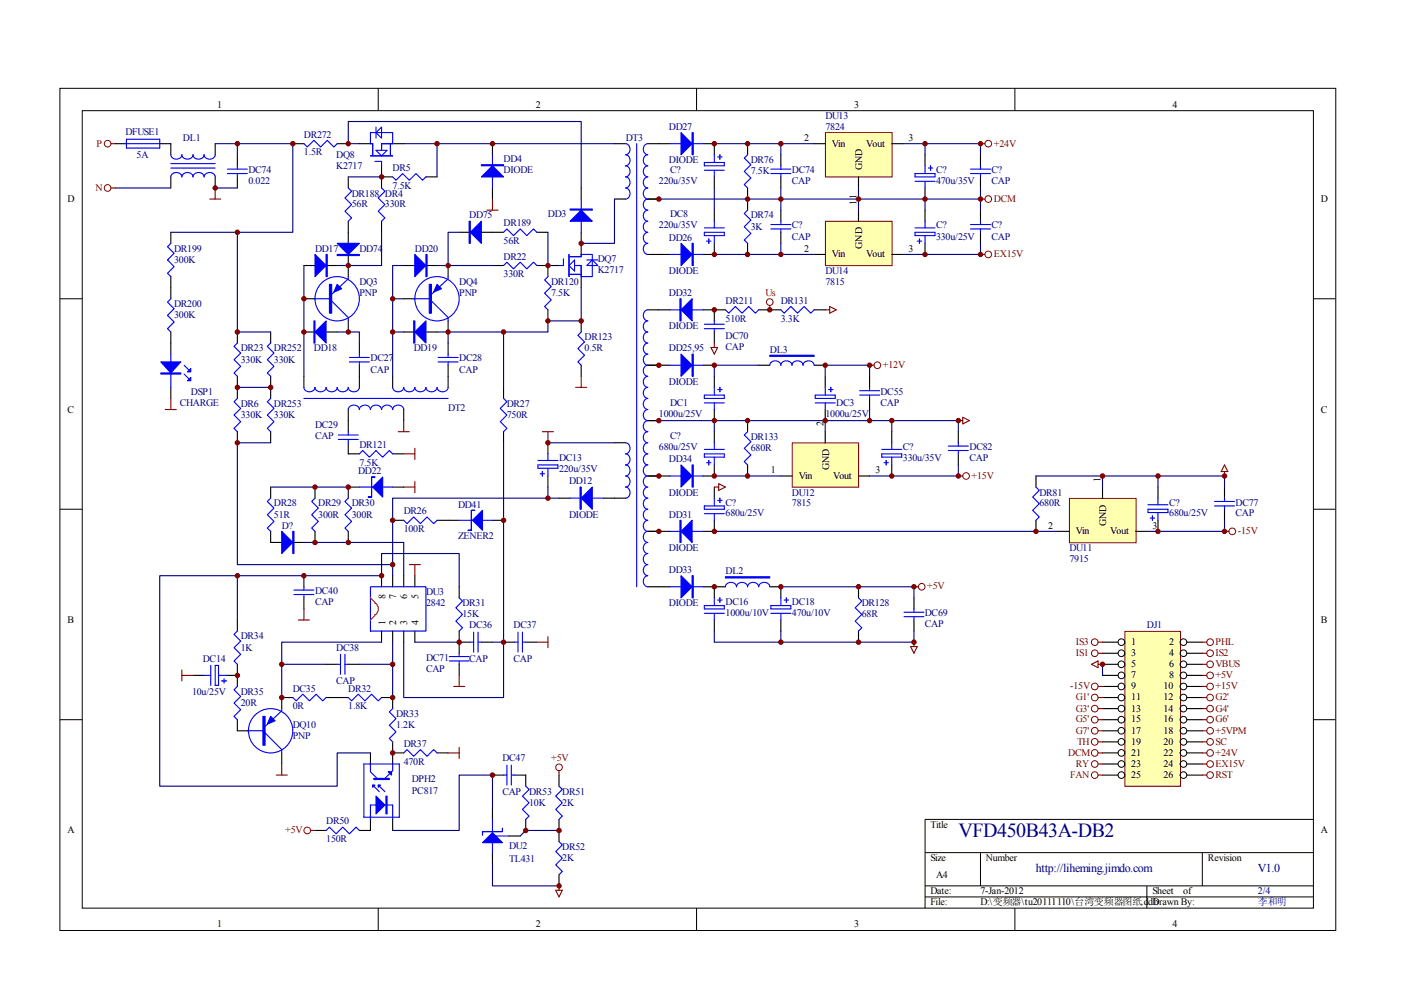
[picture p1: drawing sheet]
<svg xmlns="http://www.w3.org/2000/svg" width="297mm" height="210mm" viewBox="0 0 297 210" stroke-linecap="round" stroke-linejoin="round" font-family="sans-serif">
<g fill="none" stroke="#000" stroke-width=".21">
<path d="M12.7 18.7h270.5v178.6h-270.5zM80.2 18.7v4.7M147.7 18.7v4.7M215.2 18.7v4.7M17.4 23.5h261.1v169h-261.1zM12.7 63.3h4.7M278.4 63.3h4.7M12.7 108h4.7M278.4 108h4.7M12.7 152.6h4.7M278.4 152.6h4.7M278.4 173.7h-82.3v18.8"/>
<path d="M80.2 192.5v4.7M147.7 192.5v4.7M196.1 180.8h82.3M196.1 187.8h82.3M196.1 190.2h82.3M207.9 180.8v7M215.2 192.5v4.7M243.2 187.8v4.7M254.9 180.8v7"/>
</g>
<g fill="none" stroke="#000" stroke-width=".23">
<path d="M24.5 30.5h2.3M33.9 30.5h2.3v2.3M36.2 37.5v2.4M45.6 30.5v2.3M45.6 37.5v2.4M50.3 32.8v2.4M50.3 37.5v2.4M73.8 37.5v2.4M76.2 30.5h2.3M80.9 35.2v4.7M80.9 37.5h2.3M83.2 30.5h2.4"/>
<path d="M90.3 37.5h2.4M104.4 30.5v2.3M104.4 39.9v2.3M123.2 39.9v2.3M130.3 30.5h2.3M137.3 30.5h4.7M149.1 30.5h2.3v2.3M151.4 37.5v2.4M158.5 30.5v2.3M158.5 39.9v4.7M165.6 32.8v2.4M165.6 37.5v2.4"/>
<path d="M64.4 56.3h2.4M69.1 56.3h2.4M73.8 46.9v4.7M73.8 53.9v4.7M80.9 46.9v2.4M85.6 56.3h2.4M90.3 56.3h2.4M95 56.3v2.3M97.4 49.3h2.3M102.1 49.3h4.7M104.4 56.3h2.4M113.8 56.3h4.7"/>
<path d="M113.8 49.3h2.4M116.2 56.3v2.3M123.2 49.3v4.6M123.2 58.6v2.4M130.3 42.2h2.3M137.3 42.2h2.4M137.3 53.9h4.7M151.4 51.6v2.3h-2.3M151.4 44.6v2.3M158.5 51.6v2.3M50.3 70.4v2.3M50.3 79.8v4.7"/>
<path d="M64.4 63.3h2.4M64.4 70.4h2.4M64.4 79.8v2.3M69.1 70.4h2.4M73.8 68v2.4M76.2 72.7v2.4M76.2 77.4v4.7M83.2 79.8v2.3M85.6 63.3h2.4M85.6 70.4h2.4M90.3 70.4h2.4M95 68v2.4"/>
<path d="M95 72.7v2.4M95 77.4v4.7M116.2 65.7v2.3M123.2 68v2.4M123.2 77.4v2.4M137.3 77.4h4.7M137.3 65.7h4.7M149.1 77.4h2.3M149.1 65.7h4.7M151.4 65.7v2.3M151.4 70.4v2.3M151.4 79.8v2.3"/>
<path d="M160.9 65.7h2.3M175 79.8v2.3M184.4 79.8v2.3M50.3 91.5v2.4M73.8 86.8v4.7M73.8 93.9v2.3h2.4M83.2 96.2h2.4M85.6 86.8v2.4M106.8 82.1v2.4M106.8 91.5v2.4M116.2 93.9v2.3M130.3 93.9h2.3"/>
<path d="M137.3 89.2h2.4M151.4 98.6v2.3h-2.3M151.4 86.8v2.4M151.4 91.5v2.4M158.5 89.2v2.3M158.5 98.6v2.3M175 86.8v2.4M184.4 84.5v2.3M203.2 91.5v2.4M203.2 96.2v2.4M57.4 103.3v2.3M57.4 112.7v2.3"/>
<path d="M66.8 103.3v2.3M66.8 112.7v2.3M73.8 103.3h2.4M83.2 103.3h2.4M83.2 110.3h2.4M92.7 110.3h4.7M104.4 110.3h2.4M116.2 100.9v2.4M118.5 105.6h2.4M127.9 105.6h4.7M137.3 100.9h4.7M137.3 112.7h4.7"/>
<path d="M151.4 110.3v2.4h-2.3M151.4 103.3v2.3M219.6 100.9v2.4M219.6 110.3v2.4M259.6 103.3v2.3M259.6 108v2.3M50.3 131.5v2.3M64.4 122.1v2.3M64.4 126.8v2.3M80.9 122.1v2.3M80.9 133.8v2.4M83.2 122.1v2.3"/>
<path d="M83.2 133.8v2.4M85.6 122.1v2.3M85.6 133.8v2.4M88 122.1v2.3M88 133.8v2.4M97.4 124.4v2.4M97.4 133.8v4.7M97.4 136.2h2.3M102.1 136.2h2.3M106.8 136.2h2.3M111.5 136.2h2.3M137.3 124.4h4.7"/>
<path d="M149.1 124.4h4.7M151.4 124.4v2.4M151.4 131.5v2.3M163.2 124.4h2.4v2.4M165.6 131.5v2.3M182 124.4v2.4M182 133.8v2.4M193.8 126.8v2.3M193.8 131.5v2.3M40.9 143.2h2.4M48 143.2h2.3M50.3 140.9v4.6"/>
<path d="M50.3 152.6v2.3h2.4M59.7 159.6v2.4M62.1 147.9h-2.4v2.3M69.1 147.9h4.7M69.1 140.9h2.4M73.8 140.9h2.4M78.5 159.6v2.4M80.9 147.9h2.3v2.3M83.2 157.3v4.7M83.2 159.6h2.4M92.7 159.6h2.3M97.4 140.9v2.3"/>
<path d="M66.8 176.1h2.3M78.5 173.7v2.4h-2.3M83.2 173.7v2.4M104.4 171.4v2.3M104.4 164.3h2.4M107.9 177.3h2.4M109.1 164.3h2.4v2.4M111.5 173.7v2.4M118.5 164.3v2.4M118.5 173.7v4.7M104.4 180.8v2.3M118.5 185.5v2.3"/>
</g>
<g fill="none" stroke="#00f" stroke-width=".23">
<path d="M26.8 30.5h7.1M26.8 29.5h7.1v1.9h-7.1zM36.2 37.5a1.21 1.21 0 0 1 1.2-.9 1.21 1.21 0 0 1 1.2 .9 1.21 1.21 0 0 1 1.1-.9 1.21 1.21 0 0 1 1.2 .9 1.2 1.2 0 0 1 1.2-.9 1.2 1.2 0 0 1 1.2 .9 1.21 1.21 0 0 1 1.1-.9 1.21 1.21 0 0 1 1.2 .9M36.2 32.8a1.21 1.21 0 0 0 1.2 .9 1.21 1.21 0 0 0 1.2-.9 1.21 1.21 0 0 0 1.1 1 1.21 1.21 0 0 0 1.2-1 1.21 1.21 0 0 0 1.2 .9 1.21 1.21 0 0 0 1.2-.9 1.21 1.21 0 0 0 1.1 1 1.21 1.21 0 0 0 1.2-1M36.2 34.7h9.4M36.2 35.6h9.4M48.2 35.9h4.2M48.2 36.8h4.2M50.3 35.2v.7M50.3 36.8v.7M73.8 39.9l.7 .7-1.4 1.4 1.4 1.4-1.4 1.4 1.4 1.4-.7 .7M78.5 33h4.7"/>
<path d="M79.5 34.2h1.4v1M79.7 28.1l1.2-1.2v2.4zM79.7 31.9h2.4l-1.2 1.1zM79.7 26.9v2.4M80.9 31.9v-1.4h2.3v-2.4h-4.7v2.4h.5v2.5M80.9 39.9l.7 .7-1.4 1.4 1.4 1.4-1.4 1.4 1.4 1.4-.7 .7M82.8 30.5v2.5M83.2 37.5l.8 .7 1.4-1.4 1.4 1.4 1.4-1.4 1.4 1.4 .7-.7M104.4 32.8v7.1M132.6 30.5a1.21 1.21 0 0 1 1 1.1 1.21 1.21 0 0 1-1 1.2 1.2 1.2 0 0 1 1 1.2 1.2 1.2 0 0 1-1 1.2 1.2 1.2 0 0 1 1 1.1 1.2 1.2 0 0 1-1 1.2 1.2 1.2 0 0 1 1 1.2 1.2 1.2 0 0 1-1 1.2 1.2 1.2 0 0 1 1 1.1 1.2 1.2 0 0 1-1 1.2M135 30.5v93.9M137.3 30.5a1.21 1.21 0 0 0-.9 1.1 1.21 1.21 0 0 0 .9 1.2 1.2 1.2 0 0 0-.9 1.2 1.2 1.2 0 0 0 .9 1.2 1.2 1.2 0 0 0-.9 1.1 1.2 1.2 0 0 0 .9 1.2 1.2 1.2 0 0 0-.9 1.2 1.2 1.2 0 0 0 .9 1.2 1.2 1.2 0 0 0-.9 1.1 1.2 1.2 0 0 0 .9 1.2 1.2 1.2 0 0 0-.9 1.2 1.2 1.2 0 0 0 .9 1.2 1.2 1.2 0 0 0-.9 1.1 1.2 1.2 0 0 0 .9 1.2 1.21 1.21 0 0 0-.9 1.2 1.21 1.21 0 0 0 .9 1.2 1.2 1.2 0 0 0-.9 1.1 1.2 1.2 0 0 0 .9 1.2 1.2 1.2 0 0 0-.9 1.2 1.2 1.2 0 0 0 .9 1.1"/>
<path d="M142 30.5h7.1M149.3 34.5h4.3v.7h-4.3zM149.3 36.1h4.3M151.4 32.8v1.7M151.4 36.1v1.4M152.2 33.3h.9M152.6 32.8v.9M158.5 32.8l-.7 .7 1.4 1.4-1.4 1.4 1.4 1.4-1.4 1.5 .7 .7M163.4 35.9h4.3M163.4 36.8h4.3M165.6 35.2v.7M165.6 36.8v.7"/>
<path d="M73.8 58.6v.5l-3.5 3.3M95 58.6v.5l-3.5 3.3M106.8 56.3l.7-.7 1.4 1.4 1.4-1.4 1.4 1.4 1.4-1.4 .7 .7M106.8 49.3l.7-.8 1.4 1.5 1.4-1.5 1.4 1.5 1.4-1.5 .7 .8M116.2 58.6l-.7 .7 1.4 1.5-1.4 1.4 1.4 1.4-1.4 1.4 .7 .7M119.5 54.9v1.4h-1M120.6 54.4h2.6v-.5h2.4v4.7h-2.4v-2.3h-1.4M120.6 53.9v4.7M120.6 58.2h2.6M120.6 56.3l1.2-1.2v2.4zM123.2 42.2v7.1M124.4 55.1h2.4"/>
<path d="M125.6 55.1l1.2 1.2h-2.4zM142 53.9h7.1M149.3 49.3h4.3v.7h-4.3zM149.3 48.3h4.3M149.8 51.1h.9M150.3 50.7v.9M151.4 46.9v1.4M151.4 50v1.6M158.5 44.6l-.7 .7 1.4 1.4-1.4 1.4 1.4 1.4-1.4 1.4 .7 .7M50.3 72.7l-.7 .7 1.4 1.5-1.4 1.4 1.4 1.4-1.4 1.4 .7 .7M66.6 63.3h3.2M70.3 63.8l3.5 3.5v.7"/>
<path d="M74.1 75.8h4.2M74.1 76.7h4.2M76.2 75.1v.7M76.2 76.7v.7M87.7 63.3h3.3M91.5 63.8l3.5 3.5v.7M92.9 75.8h4.2M92.9 76.7h4.2M95 75.1v.7M95 76.7v.7M123.2 70.4l-.7 .7 1.4 1.4-1.4 1.4 1.4 1.4-1.4 1.4 .7 .7M137.3 65.7a1.2 1.2 0 0 0-.9 1.2 1.2 1.2 0 0 0 .9 1.1 1.2 1.2 0 0 0-.9 1.2 1.2 1.2 0 0 0 .9 1.2 1.2 1.2 0 0 0-.9 1.2 1.2 1.2 0 0 0 .9 1.1 1.2 1.2 0 0 0-.9 1.2 1.2 1.2 0 0 0 .9 1.2 1.2 1.2 0 0 0-.9 1.2 1.2 1.2 0 0 0 .9 1.1 1.21 1.21 0 0 0-.9 1.2 1.21 1.21 0 0 0 .9 1.2 1.2 1.2 0 0 0-.9 1.2 1.2 1.2 0 0 0 .9 1.1 1.2 1.2 0 0 0-.9 1.2 1.2 1.2 0 0 0 .9 1.2 1.2 1.2 0 0 0-.9 1.2 1.2 1.2 0 0 0 .9 1.1 1.2 1.2 0 0 0-.9 1.2 1.2 1.2 0 0 0 .9 1.2 1.2 1.2 0 0 0-.9 1.2 1.2 1.2 0 0 0 .9 1.1 1.2 1.2 0 0 0-.9 1.2 1.2 1.2 0 0 0 .9 1.2 1.2 1.2 0 0 0-.9 1.2 1.2 1.2 0 0 0 .9 1.1"/>
<path d="M142 77.4h7.1M142 65.7h7.1M149.3 68.7h4.3M149.3 69.7h4.3M151.4 68v.7M151.4 69.7v.7M153.8 65.7l.7 .7 1.4-1.4 1.4 1.4 1.4-1.4 1.4 1.4 .8-.7M50.3 84.5l-.7 .7 1.4 1.4-1.4 1.4 1.4 1.4-1.4 1.4 .7 .7M64.4 82.1a1.21 1.21 0 0 0 1.2 1 1.21 1.21 0 0 0 1.2-1 1.21 1.21 0 0 0 1.2 1 1.21 1.21 0 0 0 1.1-1M64.4 84.5h30.6M69.1 82.1a1.21 1.21 0 0 0 1.2 1 1.21 1.21 0 0 0 1.2-1 1.21 1.21 0 0 0 1.2 1 1.21 1.21 0 0 0 1.1-1 1.21 1.21 0 0 0 1.2 1 1.21 1.21 0 0 0 1.2-1M71.7 92.2h4.3"/>
<path d="M71.7 93.2h4.3M73.8 86.8a1.21 1.21 0 0 1 1.2-.9 1.21 1.21 0 0 1 1.2 .9 1.21 1.21 0 0 1 1.2-.9 1.21 1.21 0 0 1 1.1 .9 1.21 1.21 0 0 1 1.2-.9 1.21 1.21 0 0 1 1.2 .9 1.2 1.2 0 0 1 1.2-.9 1.2 1.2 0 0 1 1.1 .9 1.21 1.21 0 0 1 1.2-.9 1.21 1.21 0 0 1 1.2 .9M73.8 91.5v.7M73.8 93.2v.7M76.2 96.2l.7-.7 1.4 1.4 1.4-1.4 1.4 1.4 1.4-1.4 .7 .7M83.2 82.1a1.21 1.21 0 0 0 1.2 1 1.21 1.21 0 0 0 1.2-1 1.21 1.21 0 0 0 1.2 1 1.21 1.21 0 0 0 1.2-1 1.21 1.21 0 0 0 1.1 1 1.21 1.21 0 0 0 1.2-1 1.21 1.21 0 0 0 1.2 1 1.21 1.21 0 0 0 1.2-1 1.21 1.21 0 0 0 1.1 1 1.21 1.21 0 0 0 1.2-1M106.8 84.5l.7 .7-1.4 1.4 1.4 1.4-1.4 1.4 1.4 1.4-.7 .7M114.1 98.6h4.2v.7h-4.2zM114.1 97.6h4.2M115 100v.9M116.2 96.2v1.4M116.2 99.3v1.6"/>
<path d="M132.6 96.2a1.2 1.2 0 0 1 1 1.2 1.2 1.2 0 0 1-1 1.2 1.2 1.2 0 0 1 1 1.1 1.2 1.2 0 0 1-1 1.2 1.2 1.2 0 0 1 1 1.2 1.2 1.2 0 0 1-1 1.2 1.2 1.2 0 0 1 1 1.1 1.2 1.2 0 0 1-1 1.2M132.6 93.9a1.2 1.2 0 0 1 1 1.2 1.2 1.2 0 0 1-1 1.1M137.3 96.2a1.2 1.2 0 0 0-.9 1.2 1.2 1.2 0 0 0 .9 1.2 1.2 1.2 0 0 0-.9 1.1 1.2 1.2 0 0 0 .9 1.2 1.2 1.2 0 0 0-.9 1.2 1.2 1.2 0 0 0 .9 1.2 1.2 1.2 0 0 0-.9 1.1 1.2 1.2 0 0 0 .9 1.2 1.2 1.2 0 0 0-.9 1.2 1.2 1.2 0 0 0 .9 1.2 1.21 1.21 0 0 0-.9 1.1 1.21 1.21 0 0 0 .9 1.2 1.2 1.2 0 0 0-.9 1.2 1.2 1.2 0 0 0 .9 1.2 1.2 1.2 0 0 0-.9 1.1 1.2 1.2 0 0 0 .9 1.2 1.2 1.2 0 0 0-.9 1.2 1.2 1.2 0 0 0 .9 1.2 1.2 1.2 0 0 0-.9 1.1 1.2 1.2 0 0 0 .9 1.2 1.2 1.2 0 0 0-.9 1.2 1.2 1.2 0 0 0 .9 1.2 1.2 1.2 0 0 0-.9 1.1 1.2 1.2 0 0 0 .9 1.2M149.3 83.8h4.3v.7h-4.3zM149.3 96.2h4.3v.7h-4.3zM149.3 85.4h4.3M149.3 95.3h4.3M149.8 98.1h.9M150.3 97.6v1M151.4 82.1v1.7M151.4 85.4v1.4M151.4 93.9v1.4"/>
<path d="M151.4 96.9v1.7M152.2 82.6h.9M152.6 82.1v1M158.5 91.5l-.7 .7 1.4 1.4-1.4 1.5 1.4 1.4-1.4 1.4 .7 .7M172.8 83.8h4.3v.7h-4.3zM172.8 85.4h4.3M175 82.1v1.7M175 85.4v1.4M175.7 82.6h.9M176.1 82.1v1M182.3 82.8h4.2M182.3 83.8h4.2"/>
<path d="M184.4 82.1v.7M184.4 83.8v.7M201.1 94.6h4.2M201.1 95.5h4.2M203.2 93.9v.7M203.2 95.5v.7M57.4 105.6l-.7 .7 1.4 1.4-1.4 1.4 1.4 1.5-1.4 1.4 .7 .7M66.8 105.6l-.7 .7 1.4 1.4-1.4 1.4 1.4 1.5-1.4 1.4 .7 .7M76.2 103.3h7M85.6 110.3l.7 .7 1.4-1.4 1.4 1.4 1.4-1.4 1.4 1.4 .8-.7M97.4 110.3h7M114.5 100.4h1"/>
<path d="M120.9 105.6h7M142 100.9h7.1M142 112.7h7.1M149.3 107.3h4.3v.7h-4.3zM149.3 108.9h4.3M151.4 105.6v1.7M151.4 108.9v1.4M152.2 106.1h.9M152.6 105.6v1M219.6 103.3l.8 .7-1.5 1.4 1.5 1.4-1.5 1.4 1.5 1.4-.8 .7M257.5 107.3h4.2M257.5 106.3h4.2"/>
<path d="M259.6 105.6v.7M259.6 107.3v.7M50.3 133.8l-.7 .7 1.4 1.4-1.4 1.4 1.4 1.4-1.4 1.4 .7 .8M62.3 125.1h4.3M62.3 126.1h4.3M64.4 124.4v.7M64.4 126.1v.7M72.2 138.7v4.3M73.1 138.7v4.3M78.5 124.4h11.8v9.4h-11.8zM95.2 139.2h4.3M97.4 126.8l.7 .7-1.4 1.4 1.4 1.4-1.4 1.4 1.4 1.4-.7 .7"/>
<path d="M97.4 138.5v.7M99.7 136.2h.7M100.4 134v4.3M101.4 136.2h.7M101.4 134v4.3M109.1 136.2h.7M109.8 134v4.3M110.8 136.2h.7M110.8 134v4.3M142 124.4h7.1M149.3 128.4h4.3v.7h-4.3zM149.3 130h4.3"/>
<path d="M151.4 126.8v1.6M151.4 130v1.5M152.2 127.2h.9M152.6 126.8v.9M153.8 124.4a1.21 1.21 0 0 1 1.2-.9 1.21 1.21 0 0 1 1.2 .9 1.2 1.2 0 0 1 1.1-.9 1.2 1.2 0 0 1 1.2 .9 1.21 1.21 0 0 1 1.2-.9 1.21 1.21 0 0 1 1.2 .9 1.21 1.21 0 0 1 1.1-.9 1.21 1.21 0 0 1 1.2 .9M163.4 130h4.3M163.4 128.4h4.3v.7h-4.3zM165.6 126.8v1.6M165.6 130v1.5M166.3 127.2h.9M166.7 126.8v.9M182 126.8l.7 .7-1.4 1.4 1.4 1.4-1.4 1.4 1.4 1.4-.7 .7"/>
<path d="M191.7 129.8h4.2M191.7 130.8h4.2M193.8 129.1v.7M193.8 130.8v.7M43.3 143.2h1.4M44.7 141.1v4.2M45.6 141.1h.7v4.2h-.7zM46.3 143.2h1.7M47 144.4h1M47.5 143.9v.9M50.3 145.5l-.7 .8 1.4 1.4-1.4 1.4 1.4 1.4-1.4 1.4 .7 .7M52.4 154.9h3.3"/>
<path d="M56.2 155.4l3.5 3.5v.7M59.7 150.2v.5l-3.5 3.3M62.1 147.9l.7 .7 1.4-1.4 1.4 1.4 1.4-1.4 1.4 1.4 .7-.7M71.5 140.9h.7M73.1 140.9h.7M73.8 147.9l.7 .7 1.5-1.4 1.4 1.4 1.4-1.4 1.4 1.4 .7-.7M83.2 150.2l-.7 .7 1.5 1.5-1.5 1.4 1.5 1.4-1.5 1.4 .7 .7M85.6 159.6l.7-.7 1.4 1.4 1.4-1.4 1.4 1.4 1.4-1.4 .8 .7M95.2 140.1h4.3M97.4 140.1v.8M69.1 176.1l.7-.7 1.5 1.4 1.4-1.4 1.4 1.4 1.4-1.4 .7 .7M77.1 162h7.6v11.3h-7.6z"/>
<path d="M78.5 173.7v-3h4.7v3M78.5 162v1.6l1.5 1.4M79 166.5l1.4 1.4M80.2 166.5l1.4 1.4M83.2 162v1.4l-1.6 1.6M104.4 173.7v7.1M104.6 177.3h3.3M106.8 164.3h.7M107.5 162.2v4.3M108.4 164.3h.7M108.4 162.2v4.3M111.5 166.7l.7 .7-1.4 1.4 1.4 1.4-1.4 1.4 1.4 1.4-.7 .7"/>
<path d="M118.5 178.4l.7 .7-1.4 1.4 1.4 1.5-1.4 1.4 1.4 1.4-.7 .7M118.5 166.7l.7 .7-1.4 1.4 1.4 1.4-1.4 1.4 1.4 1.4-.7 .7"/>
<circle cx="71.5" cy="63.3" r="4.7"/>
<circle cx="92.7" cy="63.3" r="4.7"/>
<circle cx="57.4" cy="154.9" r="4.7"/>
</g>
<g fill="none" stroke="#800000" stroke-width=".21">
<circle cx="22.8" cy="39.9" r=".7"/>
<circle cx="22.8" cy="30.5" r=".7"/>
<circle cx="209.5" cy="30.5" r=".71"/>
<circle cx="209.5" cy="53.9" r=".71"/>
<circle cx="209.5" cy="42.2" r=".71"/>
<circle cx="186" cy="77.4" r=".71"/>
<circle cx="204.8" cy="100.9" r=".71"/>
<circle cx="261.3" cy="112.7" r=".71"/>
<circle cx="195.4" cy="124.4" r=".7"/>
<circle cx="65.1" cy="176.1" r=".71"/>
<circle cx="118.5" cy="162.7" r=".71"/>
</g>
<g fill="none" stroke="#800000" stroke-width=".23">
<path d="M23.5 30.5h1M23.5 39.9h1M45.6 39.9v2.3M207.9 30.5h.9M44.4 42.2h2.4M103.2 44.6h2.4M104.4 42.2v2.4M207.9 42.2h.9M207.9 53.9h.9M123.2 79.8v2.3M150.7 73.7h1.5l-.8 1.4zM151.4 72.7v1"/>
<path d="M175 65.7h.9M175.9 65l1.4 .7-1.4 .7zM184.4 77.4h.9M84.4 91.5h2.4M85.6 89.2v2.3M85.6 96.2h2.4M88 95.1v2.3M115 91.5h2.3M116.2 91.5v2.4M122.1 82.1h2.3M203.2 89.2h.9M204.1 88.5l1.4 .7-1.4 .7z"/>
<path d="M259.6 98.6l.7 1.4h-1.4zM259.6 100v.9M85.6 103.3h2.4M86.8 119.7h2.3M88 102.1v2.3M88 119.7v2.4M203.2 100.9h.9M259.6 112.7h1M63.3 131.5h2.3M64.4 129.1v2.4M113.8 136.2h2.4M116.2 135v2.3"/>
<path d="M193.1 137.1h1.4l-.7 1.4zM193.8 124.4h.9M193.8 136.2v.9M38.6 142v2.4M38.6 143.2h2.3M95 159.6h2.4M96.2 145.5h2.3M97.4 143.2v2.3M97.4 158.5v2.3M58.6 164.3h2.3M59.7 162v2.3M65.8 176.1h1"/>
<path d="M118.5 163.4v.9M117.8 188.8h1.4l-.7 1.4zM118.5 187.8v1"/>
</g>
<g fill="#00f" stroke="#00f" stroke-width=".23">
<path d="M99.7 49.3l2.4-2.4v4.7z"/>
<path d="M71.5 51.6h4.7l-2.4 2.3z"/>
<path d="M71.5 60.3l.9 .9-1.6 .7z"/>
<path d="M66.8 53.9l2.3 2.4-2.3 2.3z"/>
<path d="M66.8 70.4l2.3-2.4v4.7z"/>
<path d="M92.7 60.3l.9 .9-1.7 .7z"/>
<path d="M88 53.9l2.3 2.4-2.3 2.3z"/>
<path d="M88 70.4l2.3-2.4v4.7z"/>
<path d="M102.1 37.5l2.3-2.3 2.4 2.3z"/>
<path d="M120.9 46.9l2.3-2.3 2.4 2.3z"/>
<path d="M79 103.3l2.1-2.1v4.2z"/>
<path d="M100.2 110.3l2.1-2.1v4.2z"/>
<path d="M79.7 168.8l1.9 1.9-1.9 1.9z"/>
<path d="M79 166.5h.5l-.5 .4z"/>
<path d="M80.2 166.5h.5l-.5 .4z"/>
<path d="M82.3 163.6h.7v.7z"/>
<path d="M102.3 178.7l2.1-2.2 2.1 2.2z"/>
<path d="M57.4 151.9l.9 .9-1.6 .7z"/>
<path d="M123.2 105.6l2.4-2.3v4.7z"/>
<path d="M144.4 28.1l2.3 2.4-2.3 2.3z"/>
<path d="M144.4 51.6l2.3 2.3-2.3 2.4z"/>
<path d="M144.4 75.1l2.3 2.3-2.3 2.4z"/>
<path d="M144.4 98.6l2.3 2.3-2.3 2.4z"/>
<path d="M144.4 112.7l2.3-2.4v4.7z"/>
<path d="M144.4 122.1l2.3 2.3-2.3 2.4z"/>
<path d="M144.4 65.7l2.3-2.4v4.7z"/>
<path d="M99.5 46.9h.2v4.7h-.2z" fill-rule="evenodd"/>
<path d="M71.5 53.9h4.7v.3h-4.7z" fill-rule="evenodd"/>
<path d="M69.8 60.3h.5v6.1h-.5z" fill-rule="evenodd"/>
<path d="M69.1 53.9h.3v4.7h-.3z" fill-rule="evenodd"/>
<path d="M66.6 68h.2v4.7h-.2z" fill-rule="evenodd"/>
<path d="M91 60.3h.5v6.1h-.5z" fill-rule="evenodd"/>
<path d="M90.3 53.9h.2v4.7h-.2z" fill-rule="evenodd"/>
<path d="M87.7 68h.3v4.7h-.3z" fill-rule="evenodd"/>
<path d="M102.1 34.9h4.7v.3h-4.7z" fill-rule="evenodd"/>
<path d="M120.9 44.3h4.7v.3h-4.7z" fill-rule="evenodd"/>
<path d="M78.8 101.2h.7h-.7v4.2h-.7h.7z" fill-rule="evenodd"/>
<path d="M99.9 108.2h.8h-.8v4.2h-.7h.7z" fill-rule="evenodd"/>
<path d="M81.8 168.8h.3v3.8h-.3z" fill-rule="evenodd"/>
<path d="M79.3 165h3.2v.3h-3.2z" fill-rule="evenodd"/>
<path d="M102.3 176.3v.7v-.7h4.2v-.7v.7z" fill-rule="evenodd"/>
<path d="M55.7 151.9h.5v6.1h-.5z" fill-rule="evenodd"/>
<path d="M123 103.3h.2v4.7h-.2z" fill-rule="evenodd"/>
<path d="M146.7 28.1h.3v4.7h-.3z" fill-rule="evenodd"/>
<path d="M146.7 51.6h.3v4.7h-.3z" fill-rule="evenodd"/>
<path d="M146.7 75.1h.3v4.7h-.3z" fill-rule="evenodd"/>
<path d="M146.7 98.6h.3v4.7h-.3z" fill-rule="evenodd"/>
<path d="M144.2 110.3h.2v4.7h-.2z" fill-rule="evenodd"/>
<path d="M146.7 122.1h.3v4.7h-.3z" fill-rule="evenodd"/>
<path d="M153.8 122.3h9.4v.2h-9.4z" fill-rule="evenodd"/>
<path d="M144.2 63.3h.2v4.7h-.2z" fill-rule="evenodd"/>
</g>
<g fill="none" stroke="#000080" stroke-width=".23">
<path d="M24.5 39.9h11.7M45.6 39.9h4.7M50.3 30.5v2.3M62.1 30.5v18.8h-11.8v21.1M73.8 30.5v-4.7h49.4v14.1M73.8 37.5h7.1M85.6 30.5h44.7M92.7 30.5v7M151.4 30.5h14.2v2.3M151.4 39.9v4.7M165.6 39.9v2.3h-25.9M64.4 56.3v23.5"/>
<path d="M80.9 49.3v7h-9.4M85.6 56.3h-2.4v23.5M92.7 56.3h11.7M97.4 49.3h-2.4v7M116.2 49.3v7M130.3 42.2v9.4h-7.1M151.4 53.9h14.2M71.5 70.4h4.7v2.3M83.2 63.3h2.4M83.2 70.4h2.4M92.7 70.4h2.3M95 70.4v2.3"/>
<path d="M106.8 70.4v11.7M123.2 61v7h-7v2.4h-21.2M175 77.4v2.4M50.3 93.9v25.8h32.9M106.8 93.9v42.3M116.2 93.9h14.1M151.4 89.2v2.3M175 89.2v2.3M184.4 86.8v2.4h-44.7M116.2 103.3v2.3M118.5 105.6h-35.3v16.5M50.3 122.1h-16.4v44.6h37.6v-7.1h7"/>
<path d="M80.9 136.2h-21.2v11.7M83.2 136.2v11.7M85.6 136.2v11.7h21.2v-11.7M88 136.2h9.4M97.4 124.4v-7h-16.5v4.7h-30.6v9.4M104.4 136.2h2.4M151.4 133.8v2.4h42.4v-2.4M165.6 124.4h28.2v2.4M165.6 133.8v2.4M59.7 140.9h9.4M76.2 140.9h7M104.4 171.4v-7.1h-7v11.8h-14.2"/>
<path d="M118.5 176.1h-7l-1.2 1.2M104.4 183.1v4.7h14.1"/>
</g>
<path d="M78.5 126.8l1 .9v.2a1.17 1.17 0 0 1 .5 1.9v.2l-.5 .3v.2l-1 1" fill="none" stroke="#f00" stroke-width=".23"/>
<path d="M238.6 134h11.7v32.7h-11.7z" fill="#ffffb0"/>
<g fill="none" stroke="#800000" stroke-width=".21">
<path d="M238.5 133.9h11.8v32.8h-11.8z"/>
<circle cx="232.1" cy="138.5" r=".71"/>
<circle cx="232.1" cy="136.2" r=".71"/>
<circle cx="256.6" cy="138.5" r=".71"/>
<circle cx="256.6" cy="136.2" r=".71"/>
<circle cx="232.1" cy="157.3" r=".71"/>
<circle cx="232.1" cy="145.5" r=".71"/>
<circle cx="232.1" cy="159.6" r=".71"/>
<circle cx="232.1" cy="152.6" r=".71"/>
<circle cx="232.1" cy="147.9" r=".71"/>
<circle cx="232.1" cy="154.9" r=".71"/>
<circle cx="232.1" cy="150.2" r=".71"/>
<circle cx="256.6" cy="143.2" r=".71"/>
<circle cx="256.6" cy="157.3" r=".71"/>
<circle cx="256.6" cy="145.5" r=".71"/>
<circle cx="256.6" cy="159.6" r=".71"/>
<circle cx="256.6" cy="140.8" r=".71"/>
<circle cx="256.6" cy="152.6" r=".71"/>
<circle cx="256.6" cy="147.9" r=".71"/>
<circle cx="256.6" cy="154.9" r=".71"/>
<circle cx="256.6" cy="150.2" r=".71"/>
<circle cx="232.1" cy="162" r=".71"/>
<circle cx="232.1" cy="164.3" r=".71"/>
<circle cx="256.6" cy="162" r=".71"/>
<circle cx="256.6" cy="164.3" r=".71"/>
</g>
<g fill="none" stroke="#000" stroke-width=".21">
<circle cx="237.8" cy="138.5" r=".71"/>
<circle cx="237.8" cy="136.2" r=".71"/>
<circle cx="250.9" cy="138.5" r=".7"/>
<circle cx="250.9" cy="136.2" r=".7"/>
<circle cx="237.8" cy="143.2" r=".71"/>
<circle cx="237.8" cy="157.3" r=".71"/>
<circle cx="237.8" cy="145.5" r=".71"/>
<circle cx="237.8" cy="140.8" r=".71"/>
<circle cx="237.8" cy="159.6" r=".71"/>
<circle cx="237.8" cy="152.6" r=".71"/>
<circle cx="237.8" cy="147.9" r=".71"/>
<circle cx="237.8" cy="154.9" r=".71"/>
<circle cx="237.8" cy="150.2" r=".71"/>
<circle cx="250.9" cy="143.2" r=".71"/>
<circle cx="250.9" cy="157.3" r=".71"/>
<circle cx="250.9" cy="145.5" r=".71"/>
<circle cx="250.9" cy="159.6" r=".71"/>
<circle cx="250.9" cy="140.8" r=".71"/>
<circle cx="250.9" cy="152.6" r=".7"/>
<circle cx="250.9" cy="147.9" r=".7"/>
<circle cx="250.9" cy="154.9" r=".7"/>
<circle cx="250.9" cy="150.2" r=".7"/>
<circle cx="237.8" cy="162" r=".71"/>
<circle cx="237.8" cy="164.3" r=".71"/>
<circle cx="250.9" cy="162" r=".7"/>
<circle cx="250.9" cy="164.3" r=".7"/>
</g>
<g fill="none" stroke="#000" stroke-width=".23">
<path d="M36.2 49.3v2.3M36.2 58.6v4.7M36.2 70.4v4.7M36.2 82.1v2.4M233.8 136.2h3.2M233.8 138.5h3.2M251.6 136.2h3.3M251.6 138.5h3.3M233.8 140.9h3.2M233.8 143.2h3.2M233.8 145.5h3.2M233.8 147.9h3.2"/>
<path d="M233.8 150.2h3.2M233.8 152.6h3.2M233.8 154.9h3.2M233.8 157.3h3.2M233.8 159.6h3.2M251.6 140.9h3.3M251.6 143.2h3.3M251.6 145.5h3.3M251.6 147.9h3.3M251.6 150.2h3.3M251.6 152.6h3.3M251.6 154.9h3.3"/>
<path d="M251.6 157.3h3.3M251.6 159.6h3.3M233.8 162h3.2M233.8 164.3h3.2M251.6 162h3.3M251.6 164.3h3.3"/>
</g>
<g fill="none" stroke="#800000" stroke-width=".23">
<path d="M35 86.8h2.4M36.2 84.5v2.3M151.4 103.3h1M152.4 102.6l1.4 .7-1.4 .7zM232.8 136.2h1M232.8 138.5h1M254.9 136.2h1M254.9 138.5h1M231.4 140.9l1.4-.8v1.5zM232.8 140.9h1M232.8 145.5h1M232.8 147.9h1"/>
<path d="M232.8 150.2h1M232.8 152.6h1M232.8 154.9h1M232.8 159.6h1M232.8 157.3h1M254.9 140.9h1M254.9 143.2h1M254.9 145.5h1M254.9 147.9h1M254.9 150.2h1M254.9 152.6h1M254.9 154.9h1"/>
<path d="M254.9 159.6h1M254.9 157.3h1M232.8 162h1M232.8 164.3h1M254.9 162h1M254.9 164.3h1"/>
</g>
<path d="M36.2 49.3h14.1M233.8 140.9v2.3" fill="none" stroke="#000080" stroke-width=".23"/>
<circle cx="233.8" cy="140.8" r=".47" fill="#800000" stroke="#800000" stroke-width=".21"/>
<path d="M36.2 51.6l-.7 .7 1.4 1.4-1.4 1.4 1.4 1.4-1.4 1.4 .7 .7M36.2 63.3l-.7 .7 1.4 1.5-1.4 1.4 1.4 1.4-1.4 1.4 .7 .7M36.2 75.1v7M39 79.3l1 1M39 77.4l1 1" fill="none" stroke="#00f" stroke-width=".23"/>
<g fill="#00f" stroke="#00f" stroke-width=".23">
<path d="M34.1 76.7h4.2l-2.1 2.4z"/>
<path d="M39.7 80.7l.7-.7v.7z"/>
<path d="M39.7 78.8l.7-.7v.7z"/>
<path d="M34.1 79.1h4.2v.2h-4.2z" fill-rule="evenodd"/>
</g>
<path d="M175.1 28.2h14v9.3h-14z" fill="#ffffb0"/>
<path d="M175 28.1h14.1v9.4h-14.1z" fill="none" stroke="#800000" stroke-width=".21"/>
<path d="M172.6 30.5h2.4M182 37.5v2.4M189.1 30.5h2.3" fill="none" stroke="#000" stroke-width=".23"/>
<path d="M175.1 47h14v9.3h-14z" fill="#ffffb0"/>
<path d="M175 46.9h14.1v9.4h-14.1z" fill="none" stroke="#800000" stroke-width=".21"/>
<g fill="none" stroke="#000" stroke-width=".23">
<path d="M196.1 32.8v2.4M196.1 39.9v2.3M207.9 32.8v2.4M207.9 37.5v2.4M165.6 44.6v2.3M165.6 49.3v2.3M172.6 53.9h2.4M182 44.6v2.3M189.1 53.9h2.3M196.1 44.6v2.3M196.1 51.6v2.3M207.9 44.6v2.3"/>
<path d="M207.9 49.3v2.3"/>
</g>
<g fill="none" stroke="#00f" stroke-width=".23">
<path d="M194 36.8h4.2v.7h-4.2zM194 38.4h4.2M196.1 35.2v1.6M196.1 38.4v1.5M196.8 35.6h1M197.3 35.2v.9M205.8 35.9h4.2M205.8 36.8h4.2M207.9 35.2v.7M207.9 36.8v.7M163.4 47.6h4.3M163.4 48.5h4.3"/>
<path d="M165.6 46.9v.7M165.6 48.5v.8M194 49.3h4.2v.7h-4.2zM194 48.3h4.2M194.5 51.1h.9M195 50.7v.9M196.1 46.9v1.4M196.1 50v1.6M205.8 47.6h4.2M205.8 48.5h4.2M207.9 46.9v.7M207.9 48.5v.8"/>
</g>
<path d="M165.6 30.5h7M182 39.9v4.7M191.4 30.5h16.5v2.3M196.1 30.5v2.3M207.9 39.9v2.3h-42.3v2.4M165.6 51.6v2.3h7M196.1 42.2v2.4M207.9 51.6v2.3h-16.5M207.9 42.2v2.4" fill="none" stroke="#000080" stroke-width=".23"/>
<path d="M226.8 105.8h14.1v9.3h-14.1z" fill="#ffffb0"/>
<path d="M226.7 105.7h14.2v9.4h-14.2z" fill="none" stroke="#800000" stroke-width=".21"/>
<path d="M224.3 112.7h2.4M233.8 103.3v2.3M240.8 112.7h2.4" fill="none" stroke="#000" stroke-width=".23"/>
<path d="M168.1 94h13.9v9.3h-13.9z" fill="#ffffb0"/>
<g fill="none" stroke="#800000" stroke-width=".21">
<path d="M168 93.9h14v9.4h-14z"/>
<circle cx="163.2" cy="64" r=".71"/>
</g>
<g fill="none" stroke="#000" stroke-width=".23">
<path d="M62.1 30.5h2.3M71.5 30.5h2.3M57.4 70.4v2.3M57.4 79.8v4.7M160.9 77.4h2.3M163.2 65.7h2.4M172.6 77.4h2.4M172.6 65.7h2.4M57.4 91.5v2.4M175 91.5v2.4M189.1 91.5v2.4M189.1 98.6v2.3"/>
<path d="M57.4 115h2.3M62.1 115h2.3M73.8 103.3v2.3M73.8 112.7v2.3M165.6 100.9h2.3M182 100.9h2.4M245.5 103.3v2.3M245.5 110.3v2.4"/>
</g>
<g fill="none" stroke="#00f" stroke-width=".23">
<path d="M64.4 30.5l.7 .7 1.5-1.4 1.4 1.4 1.4-1.4 1.4 1.4 .7-.7M57.4 72.7l-.7 .7 1.4 1.5-1.4 1.4 1.4 1.4-1.4 1.4 .7 .7M163.2 77.4a1.21 1.21 0 0 1 1.2-.9 1.21 1.21 0 0 1 1.2 .9 1.21 1.21 0 0 1 1.1-.9 1.21 1.21 0 0 1 1.2 .9 1.2 1.2 0 0 1 1.2-.9 1.2 1.2 0 0 1 1.2 .9 1.21 1.21 0 0 1 1.1-.9 1.21 1.21 0 0 1 1.2 .9M165.6 65.7l.7 .7 1.4-1.4 1.4 1.4 1.4-1.4 1.4 1.4 .7-.7M57.4 84.5l-.7 .7 1.4 1.4-1.4 1.4 1.4 1.4-1.4 1.4 .7 .7M187 96.2h4.2v.7h-4.2zM187 95.3h4.2M187.4 98.1h1M187.9 97.6v1M189.1 93.9v1.4M189.1 96.9v1.7M73.8 105.6l-.7 .7 1.4 1.4-1.4 1.4 1.4 1.5-1.4 1.4 .7 .7"/>
<path d="M243.4 108h4.2v.7h-4.2zM243.4 107h4.2M243.9 109.8h.9M244.3 109.4v.9M245.5 105.6v1.4M245.5 108.7v1.6"/>
</g>
<g fill="none" stroke="#000080" stroke-width=".23">
<path d="M45.6 30.5h16.5M73.8 30.5h2.4M50.3 70.4h7.1M160.9 77.4h-9.5v2.4M175 77.4h9.4v2.4M50.3 82.1h7.1M50.3 93.9h7.1M184.4 89.2h18.8v2.3M189.1 89.2v2.3M203.2 98.6v2.3h-18.8M57.4 103.3h16.4M64.4 115h21.2v7.1"/>
<path d="M151.4 100.9h14.2M151.4 112.7h72.9M219.6 100.9h40v2.4M233.8 100.9v2.4M245.5 100.9v2.4M259.6 110.3v2.4h-16.4"/>
</g>
<g fill="#00f" stroke="#00f" stroke-width=".23">
<path d="M59.7 112.7l2.4 2.3-2.4 2.4z"/>
<path d="M163.2 75.3h9.4v.3h-9.4z" fill-rule="evenodd"/>
<path d="M62.1 112.7h.2v4.7h-.2z" fill-rule="evenodd"/>
</g>
<path d="M163.2 64.8v.9" fill="none" stroke="#800000" stroke-width=".23"/>
<g fill="#800000" stroke="#800000" stroke-width=".21">
<circle cx="139.7" cy="42.2" r=".47"/>
<circle cx="139.7" cy="89.2" r=".47"/>
<circle cx="139.7" cy="77.4" r=".47"/>
<circle cx="139.7" cy="100.9" r=".47"/>
<circle cx="139.7" cy="112.7" r=".47"/>
<circle cx="80.9" cy="37.5" r=".47"/>
<circle cx="116.2" cy="56.3" r=".47"/>
<circle cx="123.2" cy="51.6" r=".47"/>
<circle cx="116.2" cy="68" r=".47"/>
<circle cx="123.2" cy="68" r=".47"/>
<circle cx="73.8" cy="56.3" r=".47"/>
<circle cx="73.8" cy="70.4" r=".47"/>
<circle cx="64.4" cy="63.3" r=".47"/>
<circle cx="64.4" cy="70.4" r=".47"/>
<circle cx="95" cy="56.3" r=".47"/>
<circle cx="95" cy="70.4" r=".47"/>
<circle cx="104.4" cy="30.5" r=".47"/>
<circle cx="83.2" cy="63.3" r=".47"/>
<circle cx="83.2" cy="70.4" r=".47"/>
<circle cx="92.7" cy="30.5" r=".47"/>
<circle cx="80.9" cy="122.1" r=".47"/>
<circle cx="83.2" cy="147.9" r=".47"/>
<circle cx="59.7" cy="147.9" r=".47"/>
<circle cx="97.4" cy="136.2" r=".47"/>
<circle cx="83.2" cy="159.6" r=".47"/>
<circle cx="111.5" cy="176.1" r=".47"/>
<circle cx="118.5" cy="176.1" r=".47"/>
<circle cx="118.5" cy="187.8" r=".47"/>
<circle cx="106.8" cy="136.2" r=".47"/>
<circle cx="83.2" cy="140.8" r=".47"/>
<circle cx="59.7" cy="140.8" r=".47"/>
<circle cx="104.4" cy="164.3" r=".47"/>
<circle cx="83.2" cy="110.3" r=".47"/>
<circle cx="106.8" cy="110.3" r=".47"/>
<circle cx="50.3" cy="143.2" r=".47"/>
<circle cx="50.3" cy="122.1" r=".47"/>
<circle cx="64.4" cy="122.1" r=".47"/>
<circle cx="50.3" cy="82.1" r=".47"/>
<circle cx="50.3" cy="93.9" r=".47"/>
<circle cx="83.2" cy="119.7" r=".47"/>
<circle cx="116.2" cy="93.9" r=".47"/>
<circle cx="106.8" cy="70.4" r=".47"/>
<circle cx="151.4" cy="30.5" r=".47"/>
<circle cx="151.4" cy="53.9" r=".47"/>
<circle cx="158.5" cy="42.2" r=".47"/>
<circle cx="158.5" cy="30.5" r=".47"/>
<circle cx="158.5" cy="53.9" r=".47"/>
<circle cx="207.9" cy="42.2" r=".47"/>
<circle cx="207.9" cy="30.5" r=".47"/>
<circle cx="207.9" cy="53.9" r=".47"/>
<circle cx="151.4" cy="77.4" r=".47"/>
<circle cx="151.4" cy="100.9" r=".47"/>
<circle cx="151.4" cy="112.7" r=".47"/>
<circle cx="151.4" cy="124.4" r=".47"/>
<circle cx="165.6" cy="124.4" r=".47"/>
<circle cx="151.4" cy="89.2" r=".47"/>
<circle cx="175" cy="89.2" r=".47"/>
<circle cx="158.5" cy="100.9" r=".47"/>
<circle cx="158.5" cy="89.2" r=".47"/>
<circle cx="219.6" cy="112.7" r=".47"/>
<circle cx="182" cy="124.4" r=".47"/>
<circle cx="182" cy="136.2" r=".47"/>
<circle cx="184.4" cy="77.4" r=".47"/>
<circle cx="203.2" cy="100.9" r=".47"/>
<circle cx="259.6" cy="112.7" r=".47"/>
<circle cx="193.8" cy="124.4" r=".47"/>
<circle cx="193.8" cy="136.2" r=".47"/>
<circle cx="203.2" cy="89.2" r=".47"/>
<circle cx="184.4" cy="89.2" r=".47"/>
<circle cx="175" cy="77.4" r=".47"/>
<circle cx="165.6" cy="136.2" r=".47"/>
<circle cx="259.6" cy="100.9" r=".47"/>
<circle cx="151.4" cy="65.7" r=".47"/>
<circle cx="165.6" cy="42.2" r=".47"/>
<circle cx="165.6" cy="53.9" r=".47"/>
<circle cx="165.6" cy="30.5" r=".47"/>
<circle cx="163.2" cy="65.7" r=".47"/>
<circle cx="116.2" cy="105.6" r=".47"/>
<circle cx="196.1" cy="42.2" r=".47"/>
<circle cx="196.1" cy="53.9" r=".47"/>
<circle cx="196.1" cy="30.5" r=".47"/>
<circle cx="182" cy="42.2" r=".47"/>
<circle cx="189.1" cy="100.9" r=".47"/>
<circle cx="189.1" cy="89.2" r=".47"/>
<circle cx="245.5" cy="112.7" r=".47"/>
<circle cx="245.5" cy="100.9" r=".47"/>
<circle cx="233.8" cy="100.9" r=".47"/>
<circle cx="57.4" cy="82.1" r=".47"/>
<circle cx="45.6" cy="39.9" r=".47"/>
<circle cx="50.3" cy="49.2" r=".47"/>
<circle cx="50.3" cy="70.4" r=".47"/>
<circle cx="73.8" cy="30.5" r=".47"/>
<circle cx="62.1" cy="30.5" r=".47"/>
<circle cx="50.3" cy="30.5" r=".47"/>
<circle cx="66.8" cy="115" r=".47"/>
<circle cx="73.8" cy="115" r=".47"/>
<circle cx="73.8" cy="103.3" r=".47"/>
<circle cx="66.8" cy="103.3" r=".47"/>
</g>
<text font-size="4.2" fill="#000080" x="203.2" y="177.4">VFD450B43A-DB2</text>
<g font-size="2.5" fill="#000080">
<text x="219.6" y="184.8">http://liheming.jimdo.com</text>
<text x="266.7" y="184.8">V1.0</text>
</g>
<g font-size="2.1">
<text x="46.1" y="22.9">1</text>
<text x="113.6" y="22.9">2</text>
<text x="181.1" y="22.9">3</text>
<text x="248.6" y="22.9">4</text>
<text x="170.5" y="29.9">2</text>
<text x="192.6" y="29.9">3</text>
<text x="176.4" y="31.1">Vin</text>
<text x="183.6" y="31.1">Vout</text>
<text x="182.8" y="36.1" transform="rotate(-90 182.8 36.1)">GND</text>
<text x="14.3" y="42.8">D</text>
<text x="181.6" y="43.4" transform="rotate(-90 181.6 43.4)">1</text>
<text x="181.6" y="42.2" transform="rotate(-90 181.6 42.2)">1</text>
<text x="280.1" y="42.8">D</text>
<text x="170.5" y="53.4">2</text>
<text x="182.8" y="52.8" transform="rotate(-90 182.8 52.8)">GND</text>
<text x="192.6" y="53.4">3</text>
<text x="176.4" y="54.5">Vin</text>
<text x="183.6" y="54.5">Vout</text>
<text x="14.3" y="87.5">C</text>
<text x="280.1" y="87.5">C</text>
<text x="174.6" y="90.4" transform="rotate(-90 174.6 90.4)">2</text>
<text x="163.4" y="100.3">1</text>
<text x="169.3" y="101.5">Vin</text>
<text x="175.8" y="99.8" transform="rotate(-90 175.8 99.8)">GND</text>
<text x="176.6" y="101.5">Vout</text>
<text x="185.6" y="100.3">3</text>
<text x="233.3" y="102.1" transform="rotate(-90 233.3 102.1)">1</text>
<text x="222.2" y="112.1">2</text>
<text x="228.1" y="113.3">Vin</text>
<text x="234.5" y="111.5" transform="rotate(-90 234.5 111.5)">GND</text>
<text x="235.4" y="113.3">Vout</text>
<text x="244.3" y="112.1">3</text>
<text x="81.7" y="127" transform="rotate(-90 81.7 127)">8</text>
<text x="84" y="127" transform="rotate(-90 84 127)">7</text>
<text x="86.4" y="127" transform="rotate(-90 86.4 127)">6</text>
<text x="88.7" y="127" transform="rotate(-90 88.7 127)">5</text>
<text x="14.3" y="132.1">B</text>
<text x="81.7" y="132.4" transform="rotate(-90 81.7 132.4)">1</text>
<text x="84" y="132.4" transform="rotate(-90 84 132.4)">2</text>
<text x="86.4" y="132.4" transform="rotate(-90 86.4 132.4)">3</text>
<text x="88.7" y="132.4" transform="rotate(-90 88.7 132.4)">4</text>
<text x="239.9" y="136.8">1</text>
<text x="247.9" y="136.8">2</text>
<text x="280.1" y="132.1">B</text>
<text x="239.9" y="139.1">3</text>
<text x="239.9" y="141.5">5</text>
<text x="239.9" y="143.8">7</text>
<text x="247.9" y="139.1">4</text>
<text x="247.9" y="141.5">6</text>
<text x="247.9" y="143.8">8</text>
<text x="239.9" y="146.1">9</text>
<text x="239.9" y="148.5">11</text>
<text x="246.7" y="146.1">10</text>
<text x="246.7" y="148.5">12</text>
<text x="239.9" y="150.9">13</text>
<text x="239.9" y="153.2">15</text>
<text x="239.9" y="155.5">17</text>
<text x="246.7" y="150.9">14</text>
<text x="246.7" y="153.2">16</text>
<text x="246.7" y="155.5">18</text>
<text x="239.9" y="157.9">19</text>
<text x="239.9" y="160.3">21</text>
<text x="246.7" y="157.9">20</text>
<text x="246.7" y="160.3">22</text>
<text x="239.9" y="162.6">23</text>
<text x="239.9" y="164.9">25</text>
<text x="246.7" y="162.6">24</text>
<text x="246.7" y="164.9">26</text>
<text x="14.3" y="176.7">A</text>
<text x="197.3" y="175.5">Title</text>
<text x="280.1" y="176.7">A</text>
<text x="197.3" y="182.6">Size</text>
<text x="209" y="182.6">Number</text>
<text x="256.1" y="182.6">Revision</text>
<text x="197.3" y="189.6">Date:</text>
<text x="197.3" y="192">File:</text>
<text x="198.5" y="186.1">A4</text>
<text x="207.9" y="189.6">7-Jan-2012</text>
<text x="207.9" y="192">D:\变频器\tu20111110\台湾变频器图纸.ddb</text>
<text x="244.3" y="189.6">Sheet</text>
<text x="244.3" y="192">Drawn By:</text>
<text x="250.9" y="189.6">of</text>
<text x="46.1" y="196.6">1</text>
<text x="113.6" y="196.6">2</text>
<text x="181.1" y="196.6">3</text>
<text x="248.6" y="196.6">4</text>
</g>
<g font-size="2.1" fill="#000080">
<text x="26.6" y="28.7">DFUSE1</text>
<text x="38.8" y="29.9">DL1</text>
<text x="64.4" y="29.2">DR272</text>
<text x="132.7" y="29.9">DT3</text>
<text x="141.8" y="27.5">DD27</text>
<text x="175" y="25.2">DU13</text>
<text x="175" y="27.5">7824</text>
<text x="29" y="33.5">5A</text>
<text x="64.4" y="32.9">1.5R</text>
<text x="71.3" y="33.5">DQ8</text>
<text x="71.3" y="35.7">K2717</text>
<text x="106.8" y="34.4">DD4</text>
<text x="141.8" y="34.6">DIODE</text>
<text x="159.2" y="34.6">DR76</text>
<text x="52.7" y="36.7">DC74</text>
<text x="52.7" y="39">0.022</text>
<text x="74.6" y="41.7">DR188 DR4</text>
<text x="83.2" y="36.3">DR5</text>
<text x="83.2" y="40">7.5K</text>
<text x="106.8" y="36.7">DIODE</text>
<text x="139.7" y="39">220u/35V</text>
<text x="142.1" y="36.7">C?</text>
<text x="159.2" y="36.9">7.5K</text>
<text x="167.9" y="36.7">DC74</text>
<text x="167.9" y="39">CAP</text>
<text x="198.5" y="36.7">C?</text>
<text x="198.5" y="39">470u/35V</text>
<text x="210.2" y="36.7">C?</text>
<text x="210.2" y="39">CAP</text>
<text x="74.6" y="44">56R</text>
<text x="81.6" y="44">330R</text>
<text x="99.5" y="46.3">DD75</text>
<text x="116.2" y="46.1">DD3</text>
<text x="142.1" y="46.1">DC8</text>
<text x="159.2" y="46.3">DR74</text>
<text x="36.9" y="53.4">DR199</text>
<text x="66.8" y="53.4">DD17</text>
<text x="76.2" y="53.4">DD74</text>
<text x="88" y="53.4">DD20</text>
<text x="106.8" y="48">DR189</text>
<text x="106.8" y="51.7">56R</text>
<text x="139.7" y="48.4">220u/35V</text>
<text x="141.8" y="51.1">DD26</text>
<text x="159.2" y="48.7">3K</text>
<text x="167.9" y="48.4">C?</text>
<text x="167.9" y="50.8">CAP</text>
<text x="198.5" y="48.4">C?</text>
<text x="198.5" y="50.8">330u/25V</text>
<text x="210.2" y="48.4">C?</text>
<text x="210.2" y="50.8">CAP</text>
<text x="36.9" y="55.7">300K</text>
<text x="106.8" y="55">DR22</text>
<text x="106.8" y="58.8">330R</text>
<text x="126.7" y="55.5">DQ7</text>
<text x="126.7" y="57.8">K2717</text>
<text x="141.8" y="58.1">DIODE</text>
<text x="175" y="58.1">DU14</text>
<text x="36.9" y="65.1">DR200</text>
<text x="76.2" y="60.5">DQ3</text>
<text x="76.2" y="62.8">PNP</text>
<text x="97.4" y="60.5">DQ4</text>
<text x="97.4" y="62.8">PNP</text>
<text x="116.8" y="60.5">DR120</text>
<text x="116.8" y="62.8">7.5K</text>
<text x="141.8" y="62.8">DD32</text>
<text x="153.8" y="64.4">DR211</text>
<text x="165.5" y="64.4">DR131</text>
<text x="175" y="60.5">7815</text>
<text x="36.9" y="67.5">300K</text>
<text x="141.8" y="69.8">DIODE</text>
<text x="153.8" y="71.9">DC70</text>
<text x="153.8" y="68.2">510R</text>
<text x="165.5" y="68.2">3.3K</text>
<text x="51.1" y="74.5">DR23</text>
<text x="51.1" y="76.9">330K</text>
<text x="58.1" y="74.5">DR252</text>
<text x="58.1" y="76.9">330K</text>
<text x="66.5" y="74.5">DD18</text>
<text x="78.6" y="76.6">DC27</text>
<text x="87.7" y="74.5">DD19</text>
<text x="97.4" y="76.6">DC28</text>
<text x="124" y="72.2">DR123</text>
<text x="124" y="74.5">0.5R</text>
<text x="141.8" y="74.5">DD25,95</text>
<text x="153.8" y="74.3">CAP</text>
<text x="163.2" y="74.8">DL3</text>
<text x="40.5" y="83.7">DSP1</text>
<text x="78.6" y="79">CAP</text>
<text x="97.4" y="79">CAP</text>
<text x="141.8" y="81.5">DIODE</text>
<text x="186.7" y="83.7">DC55</text>
<text x="38.1" y="86">CHARGE</text>
<text x="51.1" y="86.3">DR6</text>
<text x="51.1" y="88.6">330K</text>
<text x="58.1" y="86.3">DR253</text>
<text x="58.1" y="88.6">330K</text>
<text x="95" y="87.2">DT2</text>
<text x="107.4" y="86.3">DR27</text>
<text x="107.4" y="88.6">750R</text>
<text x="139.7" y="88.4">1000u/25V</text>
<text x="142.1" y="86">DC1</text>
<text x="175" y="88.4">1000u/25V</text>
<text x="177.3" y="86">DC3</text>
<text x="186.7" y="86">CAP</text>
<text x="66.8" y="90.7">DC29</text>
<text x="66.8" y="93.1">CAP</text>
<text x="76.2" y="94.9">DR121</text>
<text x="139.7" y="95.4">680u/25V</text>
<text x="142.1" y="93.1">C?</text>
<text x="159.2" y="93.3">DR133</text>
<text x="159.2" y="95.7">680R</text>
<text x="191.4" y="95.4">C?</text>
<text x="205.6" y="95.4">DC82</text>
<text x="75.9" y="100.6">DD22</text>
<text x="76.2" y="98.7">7.5K</text>
<text x="118.5" y="97.8">DC13</text>
<text x="118.5" y="100.1">220u/35V</text>
<text x="141.8" y="98">DD34</text>
<text x="191.4" y="97.8">330u/35V</text>
<text x="205.6" y="97.8">CAP</text>
<text x="58.1" y="107.4">DR28</text>
<text x="67.5" y="107.4">DR29</text>
<text x="74.6" y="107.4">DR30</text>
<text x="97.1" y="107.6">DD41</text>
<text x="120.6" y="102.7">DD12</text>
<text x="141.8" y="105.1">DIODE</text>
<text x="153.8" y="107.2">C?</text>
<text x="167.9" y="105.1">DU12</text>
<text x="167.9" y="107.4">7815</text>
<text x="220.4" y="105.1">DR81</text>
<text x="220.4" y="107.4">680R</text>
<text x="247.9" y="107.2">C?</text>
<text x="262" y="107.2">DC77</text>
<text x="58.1" y="109.7">51R</text>
<text x="59.8" y="112.1">D?</text>
<text x="67.5" y="109.7">300R</text>
<text x="74.6" y="109.7">300R</text>
<text x="85.6" y="109.1">DR26</text>
<text x="85.6" y="112.8">100R</text>
<text x="120.6" y="109.7">DIODE</text>
<text x="141.8" y="109.7">DD31</text>
<text x="153.8" y="109.5">680u/25V</text>
<text x="247.9" y="109.5">680u/25V</text>
<text x="262" y="109.5">CAP</text>
<text x="97.1" y="114.2">ZENER2</text>
<text x="141.8" y="116.8">DIODE</text>
<text x="226.7" y="116.8">DU11</text>
<text x="226.7" y="119.1">7915</text>
<text x="66.8" y="125.9">DC40</text>
<text x="141.8" y="121.5">DD33</text>
<text x="153.8" y="121.8">DL2</text>
<text x="66.8" y="128.3">CAP</text>
<text x="90.3" y="126.2">DU3</text>
<text x="90.3" y="128.5">2842</text>
<text x="98" y="128.5">DR31</text>
<text x="98" y="130.9">15K</text>
<text x="141.8" y="128.5">DIODE</text>
<text x="153.8" y="128.3">DC16</text>
<text x="153.8" y="130.7">1000u/10V</text>
<text x="167.9" y="128.3">DC18</text>
<text x="167.9" y="130.7">470u/10V</text>
<text x="182.7" y="128.5">DR128</text>
<text x="182.7" y="130.9">68R</text>
<text x="196.1" y="130.7">DC69</text>
<text x="51.1" y="135.6">DR34</text>
<text x="51.1" y="137.9">1K</text>
<text x="71.3" y="137.9">DC38</text>
<text x="99.5" y="133.2">DC36</text>
<text x="108.9" y="133.2">DC37</text>
<text x="196.1" y="133">CAP</text>
<text x="243.2" y="133.2">DJ1</text>
<text x="43" y="140.3">DC14</text>
<text x="90.3" y="140.1">DC71</text>
<text x="90.3" y="142.4">CAP</text>
<text x="99.5" y="140.3">CAP</text>
<text x="108.9" y="140.3">CAP</text>
<text x="40.7" y="147.3">10u/25V</text>
<text x="51.1" y="147.3">DR35</text>
<text x="51.1" y="149.7">20R</text>
<text x="62.1" y="146.7">DC35</text>
<text x="71.3" y="145">CAP</text>
<text x="73.8" y="146.7">DR32</text>
<text x="62.1" y="150.4">0R</text>
<text x="62.1" y="154.4">DQ10</text>
<text x="73.8" y="150.4">1.8K</text>
<text x="84" y="152">DR33</text>
<text x="84" y="154.4">1.2K</text>
<text x="62.1" y="156.7">PNP</text>
<text x="85.6" y="158.3">DR37</text>
<text x="106.5" y="161.4">DC47</text>
<text x="85.6" y="162.2">470R</text>
<text x="87.3" y="165.9">DPH2</text>
<text x="87.3" y="168.2">PC817</text>
<text x="106.5" y="168.5">CAP</text>
<text x="112.2" y="168.5">DR53</text>
<text x="112.2" y="170.8">10K</text>
<text x="119.2" y="168.5">DR51</text>
<text x="119.2" y="170.8">2K</text>
<text x="69.2" y="174.8">DR50</text>
<text x="69.2" y="178.6">150R</text>
<text x="107.9" y="180">DU2</text>
<text x="107.9" y="182.8">TL431</text>
<text x="119.2" y="180.2">DR52</text>
<text x="119.2" y="182.6">2K</text>
<text x="266.7" y="192">李和明</text>
<text x="266.7" y="189.6">2/4</text>
</g>
<g font-size="2.1" fill="#800000">
<text x="20.5" y="31.1">P</text>
<text x="210.7" y="31.1">+24V</text>
<text x="20.2" y="40.5">N</text>
<text x="210.7" y="42.8">DCM</text>
<text x="210.7" y="54.5">EX15V</text>
<text x="162.3" y="62.8">Us</text>
<text x="187.2" y="78.1">+12V</text>
<text x="206" y="101.5">+15V</text>
<text x="262.5" y="113.3">-15V</text>
<text x="196.6" y="125">+5V</text>
<text x="228.1" y="136.8">IS3</text>
<text x="257.7" y="136.8">PHL</text>
<text x="228.1" y="139.1">IS1</text>
<text x="257.7" y="139.1">IS2</text>
<text x="257.7" y="141.5">VBUS</text>
<text x="257.7" y="143.8">+5V</text>
<text x="226.9" y="146.1">-15V</text>
<text x="228.1" y="148.5">G1'</text>
<text x="257.7" y="146.1">+15V</text>
<text x="257.7" y="148.5">G2'</text>
<text x="228.1" y="150.9">G3'</text>
<text x="228.1" y="153.2">G5'</text>
<text x="228.1" y="155.5">G7'</text>
<text x="257.7" y="150.9">G4'</text>
<text x="257.7" y="153.2">G6'</text>
<text x="257.7" y="155.5">+5VPM</text>
<text x="116.8" y="161.4">+5V</text>
<text x="226.5" y="160.3">DCM</text>
<text x="228.3" y="157.9">TH</text>
<text x="257.7" y="160.3">+24V</text>
<text x="257.7" y="157.9">SC</text>
<text x="226.9" y="164.9">FAN</text>
<text x="228.1" y="162.6">RY</text>
<text x="257.7" y="162.6">EX15V</text>
<text x="257.7" y="164.9">RST</text>
<text x="60.5" y="176.7">+5V</text>
</g>
</svg>
